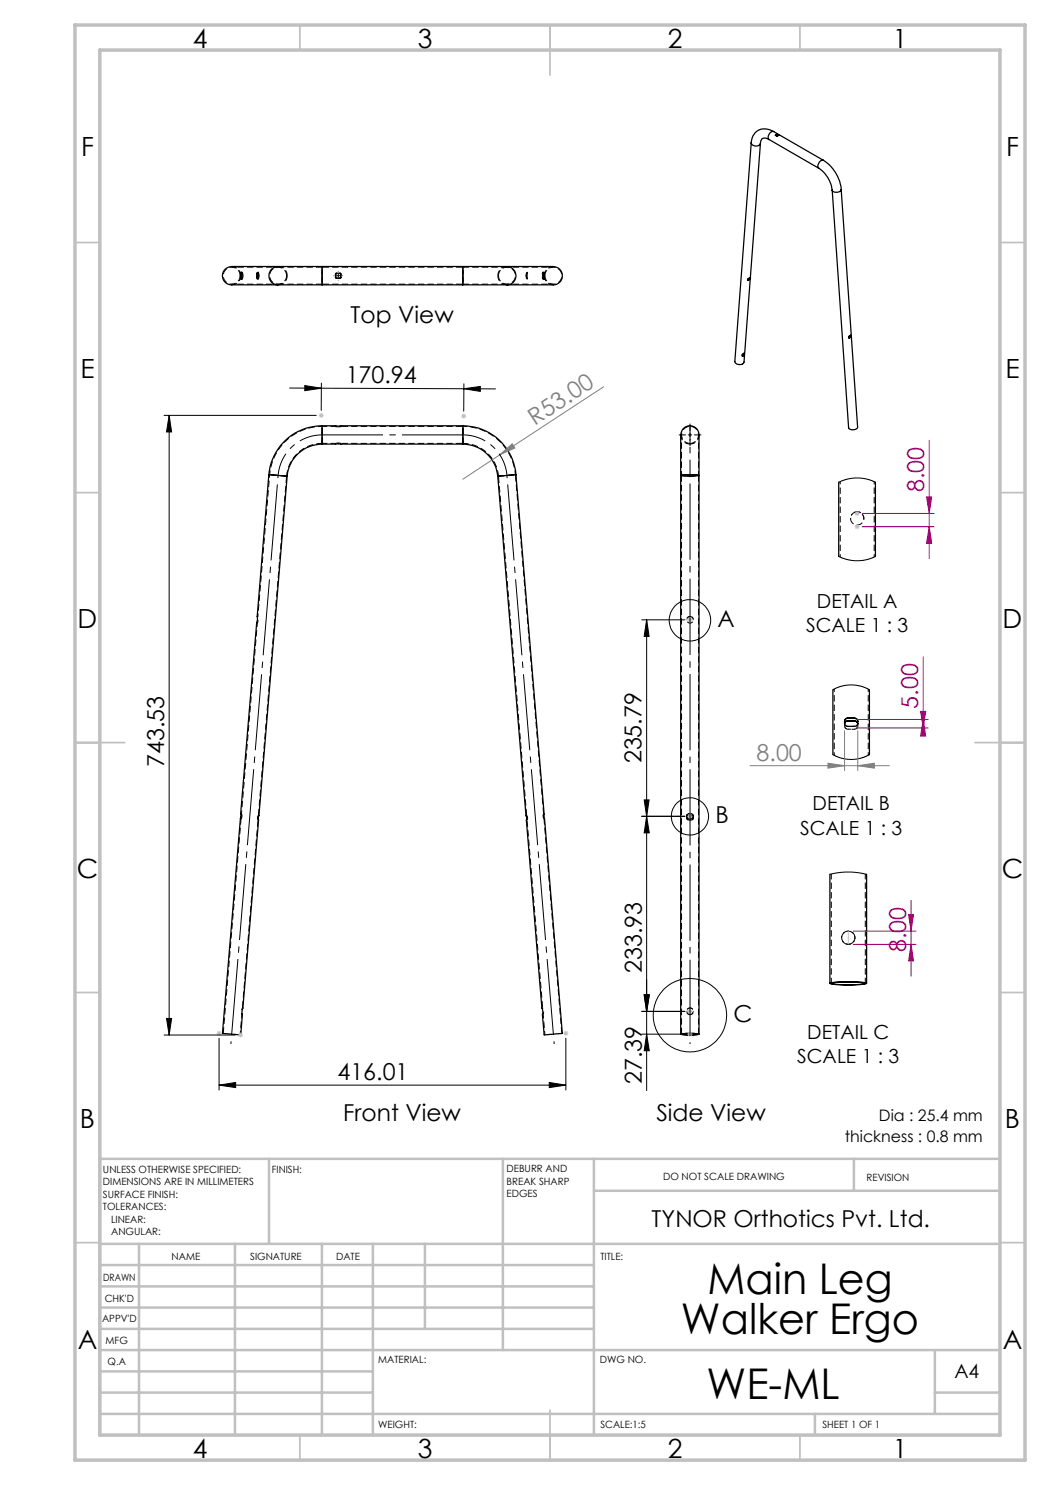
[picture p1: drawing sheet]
<svg xmlns="http://www.w3.org/2000/svg" width="210mm" height="297mm" viewBox="0 0 210 297" stroke-linecap="round" stroke-linejoin="round" font-family="sans-serif">
<g fill="none" stroke="#000" stroke-width=".2" stroke-dasharray="1.3 .6" stroke-linecap="butt">
<path d="M48.2 55.5h.1M48.2 54.8h.1M48.3 55.5l.1 .3M48.3 55.8h.1M48.3 54.5h.1M48.3 54.8l.1-.3M48.4 54.5l-.1 .3M48.4 55.8l-.1-.3M51.5 55.8l.1-.3M51.5 55.8h.2M51.5 54.5l.1 .3M51.6 54.8l-.1-.3"/>
<path d="M51.6 54.8h.1M51.6 55.5h.1M51.6 54.5l.1 .3M51.6 55.5l-.1 .3M51.6 55.5h.2M51.6 54.8h.2M51.7 54.5h-.2M51.7 55.8l.1-.3M51.7 55.5l-.1 .3M51.8 54.8l-.1-.3M55.6 56.8h8.8M64.4 53.4h-8.8"/>
<path d="M67.7 55.6a.52 .52 0 0 0 .4-.7 .52 .52 0 0 0-.8-.1 .52 .52 0 0 0 .2 .8h.2M92.6 56.8h8.8M101.4 53.4h-8.8M105.2 54.8l.2-.3M105.3 55.5l.1 .3M105.4 55.8l-.2-.3M105.4 55.5l.1 .3M105.4 55.5h-.2M105.4 54.8h-.2M105.4 54.5l-.1 .3M105.4 54.8l.1-.3M105.4 54.8h-.1"/>
<path d="M105.4 55.5h-.1M105.5 54.5l-.1 .3M105.5 55.8h-.1M105.5 54.5h-.1M105.5 55.8l-.1-.3M108.6 55.8l.1-.3M108.6 54.5l.2 .3M108.7 54.8l-.1-.3M108.8 55.8h-.2M108.8 54.5h-.2M108.8 55.5l-.2 .3M108.8 55.5h-.1"/>
<path d="M108.8 54.8h-.1M67.1 85.3v-.1M67.1 88.7v.1M67.2 88.7l.5-.1M67.3 85.4l-.2-.1M67.3 85.4v-.2M67.6 88.7h.1M67.7 88.6l.5 .1M67.7 88.6h-.1M68 85.4v-.2M68.2 88.8v-.1M68.2 85.3l-.2 .1"/>
<path d="M68.2 85.3v-.1M136.3 95.1v111.7M137.5 85.4v-.2M137.5 88.6v.1M137.7 85.3v-.1M138.4 85.3v-.1M138.5 85.4v-.2M138.5 88.7v-.1M170.1 103.6v.2M51.3 124.6h.2M51.3 124.6l.1-.3M51.6 123.3h-.2"/>
<path d="M137.3 123.9v.1M168.9 144.8v-.1M168.9 144.8v.3M168.9 145.1v.1M168.9 144.7v.1M169.6 145.8v.1M170.9 145.8v.1M171.6 144.7v.1M171.6 145.1v-.3M171.6 144.8v-.1M171.6 145.1v.1M48.1 163.7h.2"/>
<path d="M48.2 162.8l.1 .1M48.2 163.7l-3.6 43M48.2 163.4h.2M48.3 163.7l.1-.3M48.3 163.2h.1M48.4 163.4v-.2M48.4 163.2l-.1-.3M51.5 163.6l.1 .4M51.5 163.6h.1M51.5 163.5v.1M51.5 163.5h.2M51.6 164h.1"/>
<path d="M51.6 163.1l-.1 .4M51.6 163.1h.2M105.4 163.1l.1 .4M105.4 163.1h-.2M105.4 164h-.1M105.5 163.5v.1M105.5 163.5h-.1M105.5 163.6l-.1 .4M105.5 163.6h-.1M108.6 163.2l.1-.3M108.6 163.4v-.2M108.8 163.2h-.2"/>
<path d="M108.8 163.7l-.2-.3M108.8 163.4h-.2M108.8 162.8l-.1 .1M108.9 163.7h-.1M137.3 163.5v-.1M137.3 163.5v.1M137.3 163.6l.4 .4M137.3 163.4v.1M137.7 164l-.4-.4M137.7 163.7l-.4-.3M138.3 164l.4-.4M138.7 163.4v.1"/>
<path d="M138.7 163.6l-.4 .4M138.7 163.4l-.4 .3M138.7 163.6v-.1M138.7 163.5v-.1M169.6 188.9h.2M169.8 188.8h-.2M171 187.7v-.2M171 187.5v.2M48.4 202.9h.1M48.5 202.9v-.2M48.6 201.6h-.1M108.5 202.9h.1"/>
<path d="M108.5 201.6h-.1M112.4 206.7l-3.6-43M137.3 202.2v.1M138 202.9h.1M138.1 202.9h-.1M138.7 202.4v-.1M138.7 202.2v.1M138.7 202.3v-.1M139.7 206.8v-111.7"/>
</g>
<g fill="none" stroke="#000" stroke-width=".2" stroke-dasharray="1.3 .6" stroke-dashoffset=".7" stroke-linecap="butt">
<path d="M53.8 94.9l3.7 .3M53.9 94.9l-2.3 28.4M64.4 85.1v3.7M92.6 85.1v3.7M103.2 94.9l-3.6 .3M138 95.2l-1.8-.1 1.6-.2 2 .2-1.8 .1M168 96.3v15.1M171.4 102.3a1.28 1.28 0 0 0-1.1 .7M174.8 111.4v-15.1M51.5 124.6l.1-.6v-.7M166.8 137.8v13.2M169.6 145.8h1.3"/>
<path d="M170.9 145.9h-1.3M170.9 145.3h-1.3M173.6 151v-13.2M108.6 202.9l.1-.7-.2-.6"/>
</g>
<path d="M46.3 56.8h9.3M55.6 53.4h-9.3M101.4 56.8h9.3M110.7 53.4h-9.3M48.3 202.7l.1 .2-.1-.6 .2-.7" fill="none" stroke="#000" stroke-width=".2" stroke-dasharray="1.3 .6" stroke-dashoffset=".8" stroke-linecap="butt"/>
<g fill="none" stroke="#000" stroke-width=".2" stroke-dasharray="1.3 .6" stroke-dashoffset=".1" stroke-linecap="butt">
<path d="M48 55.1a1.69 1.69 0 0 0-2.4-1.5 1.69 1.69 0 0 0-.3 2.9 1.69 1.69 0 0 0 2.7-1v-.4M57.3 55.1a1.69 1.69 0 0 0-2.4-1.5 1.69 1.69 0 0 0-.3 2.9 1.69 1.69 0 0 0 2.7-1v-.4M64.4 55.1v-1.7v3.4v-1.7M92.6 55.1v-1.7v3.4v-1.7M99.7 55.1a1.69 1.69 0 0 1 2.4-1.5 1.69 1.69 0 0 1 .3 2.9 1.69 1.69 0 0 1-2.7-1v-.4M109 55.1a1.69 1.69 0 0 1 2.4-1.5 1.69 1.69 0 0 1 .3 2.9 1.69 1.69 0 0 1-2.7-1v-.4M57.3 95.2l-3.4-.3 3.4 .3M57.3 95.2a7.1 7.1 0 0 1 7.1-6.5M64.4 88.7v-3.4v3.4M92.6 88.7v-3.4v3.4M92.6 88.7a7.1 7.1 0 0 1 7.1 6.5M99.7 95.2l3.4-.3-3.4 .3"/>
<path d="M138 95.2l1.7-.1-1.5-.2-1.9 .2 1.7 .1M138 88.8a1.83 1.83 0 0 1-1.8-1.8M138 88.7a1.7 1.7 0 0 0 1.5-2.5 1.7 1.7 0 0 0-2.8-.3 1.7 1.7 0 0 0 1 2.7l.3 .1M139.8 87a1.83 1.83 0 0 1-1.8 1.8"/>
</g>
<path d="M64.4 85.3a10.5 10.5 0 0 0-10.5 9.6M68 85.4h-.7M103.1 94.9a10.5 10.5 0 0 0-10.5-9.6M136.3 87v8.1M139.7 95.1v-8.1M138 123.3l-.6 .3" fill="none" stroke="#000" stroke-width=".2" stroke-dasharray="1.3 .6" stroke-dashoffset=".4" stroke-linecap="butt"/>
<path d="M64.4 56.8h28.2M92.6 53.4h-28.2M68.2 88.7h24.4M92.6 85.3h-24.4M99.7 95.2l5.6 67.9M51.7 163.1l5.6-67.9M105.4 164l3.1 37.6M108.7 162.9l-5.6-68M48.5 201.6l3.1-37.6" fill="none" stroke="#000" stroke-width=".2" stroke-dasharray="1.3 .6" stroke-dashoffset="-.1" stroke-linecap="butt"/>
<g fill="none" stroke="#000" stroke-width=".2" stroke-dasharray="1.3 .6" stroke-dashoffset=".5" stroke-linecap="butt">
<path d="M172.8 103.8a1.35 1.35 0 0 0-1.4-1.5M51.5 124.6l-3.2 38.3M138 123.3a.66 .66 0 0 1 .6 .9 .66 .66 0 0 1-1.1 .2 .66 .66 0 0 1 .3-1.1h.2M168.9 145.1l.1 .4 .6 .3M169.6 145.9a.68 .68 0 0 1-.7-.7M169.6 145.3a.65 .65 0 0 1-.7-.7M170.9 145.8a.68 .68 0 0 0 .7-.7M171.6 145.2l-.1 .4-.6 .3M171.6 144.6l-.1 .4-.6 .3M48 207l.4-4.1M108.6 202.9l.4 4.1M138 202.9a.66 .66 0 0 0 .6-.9 .66 .66 0 0 0-1.1-.2 .66 .66 0 0 0 .3 1.1h.2"/>
<path d="M138 202.9a.66 .66 0 0 1-.6-.9 .66 .66 0 0 1 1.1-.2 .66 .66 0 0 1-.2 1.1h-.3"/>
</g>
<g fill="none" stroke="#000" stroke-width=".2" stroke-dasharray="1.3 .6" stroke-dashoffset=".2" stroke-linecap="butt">
<path d="M46.3 53.3a1.83 1.83 0 0 1 1.9 1.8M48.2 55.1a1.83 1.83 0 0 1-1.9 1.9M48.5 55.1l-.2-.6v1.3l.2-.7M48.6 55.1l-.2 .7v-1.3l.2 .6M51.6 55.1v-.6a1.28 1.28 0 0 0 0 1.3v-.7M55.6 53.3a1.83 1.83 0 0 1 1.9 1.8M57.5 55.1a1.83 1.83 0 0 1-1.9 1.9M99.6 55.1a1.83 1.83 0 0 0 1.8 1.9M101.4 53.3a1.83 1.83 0 0 0-1.8 1.8M108.5 55.1l.1-.6a1.35 1.35 0 0 0 0 1.3l-.1-.7M108.6 55.1l.1 .7a1.28 1.28 0 0 1 0-1.3l-.1 .6M108.8 55.1a1.83 1.83 0 0 0 1.9 1.9"/>
<path d="M110.7 53.3a1.83 1.83 0 0 0-1.9 1.8M64.4 88.7h2.8M67.1 85.3h-2.7M166.3 174.8v21.9M173.1 196.7v-21.9"/>
</g>
<g fill="none" stroke="#000" stroke-width=".25">
<path d="M150.2 28.6l-3.2 43.7a1.03 1.03 0 0 0 .8 .6 1.03 1.03 0 0 0 1-.5l3.3-43.7M150.2 28.6a1.03 1.03 0 0 0 .9 .6 1.03 1.03 0 0 0 1-.5M153.8 27.9a.99 .99 0 0 0-1.2-.2 .99 .99 0 0 0-.5 1M153.8 27.9l10 5.8M154.7 26.3a2.77 2.77 0 0 0-2.9-.3 2.77 2.77 0 0 0-1.6 2.6M154.7 26.3a1.08 1.08 0 0 0-.9 1.6M154.7 26.3l10 5.8M155.1 27v.1M155.1 27.1l.3 .2 .3-.2M155.1 27.1h.1M155.4 26.8l.1 .1M155.4 26.8l-.3 .2"/>
<path d="M155.4 26.9l-.3 .2M155.4 26.9h.1M155.4 26.8v.1M155.5 26.9l.2 .1M155.5 26.9l.2 .2M155.5 26.9h.1M155.7 27v.1M163.8 33.7a6.2 6.2 0 0 1 2.6 4.3M164.7 32.1a7.8 7.8 0 0 1 3.5 5.8M164.7 32.1a1.08 1.08 0 0 0-.9 1.6M168.2 37.9l3.3 47.5a1.09 1.09 0 0 1-1.8 .1l-3.3-47.5M168.2 37.9a1.09 1.09 0 0 1-1.8 .1"/>
<path d="M48.1 55.5l.1 .3M48.1 54.8v.7M48.1 54.8h.1M48.1 55.5h.1M48.2 55.5v.3M48.2 54.8v.7M48.2 55.8h.1M48.2 54.5v.3M48.2 54.5h.1M48.2 54.5l-.1 .3M51.5 54.5v1.3l-.2-.5zM55.6 53.3h8.8"/>
<path d="M55.6 57h8.8M55.6 53.3h-9.3a1.83 1.83 0 0 0-1.8 1.8 1.83 1.83 0 0 0 1.8 1.9h9.3M55.6 53.3a1.83 1.83 0 0 0-1.8 1.8 1.83 1.83 0 0 0 1.8 1.9M64.4 53.3v3.7M64.4 57h28.2M64.4 53.3h28.2M67.2 54.7l.9-.1 .1 1h-1zM92.6 53.3h8.8M92.6 57h8.8M92.6 53.3v3.7M101.4 53.3h9.3a1.83 1.83 0 0 1 1.8 1.8 1.83 1.83 0 0 1-1.8 1.9h-9.3M101.4 53.3a1.83 1.83 0 0 1 1.8 1.8 1.83 1.83 0 0 1-1.8 1.9"/>
<path d="M108.8 54.5h.1M108.8 54.5v.3M108.8 55.8h.1M108.8 54.5l.1 .3M108.8 54.8v.7M108.8 55.5v.3M108.8 54.8h.1M108.8 55.5h.1M108.9 55.5l-.1 .3M108.9 54.8v.7M149.5 56h.1M149.6 56h.1"/>
<path d="M149.9 55.8l-.3 .2M149.9 55.8v.1M149.9 55.9l-.3 .1M149.9 55.6h.1M149.9 55.6a.33 .33 0 0 0-.3 .4M149.9 55.6v.2M149.9 55.6l.1 .1M150 55.7l-.1 .2M150 55.6v.1M148.5 70.8l.3-.1a.29 .29 0 0 1 0 .4 .29 .29 0 0 1-.4 0zM148.8 70.7v.3l-.4 .2M169.8 67.6h.1"/>
<path d="M170.1 67.4l-.3 .2M170.1 67.4h.1M170.1 67.4l-.2 .2M170.1 67.1h.1M170.1 67.2v.2M170.1 67.1v.1M170.1 67.2h.1M170.2 67.1h-.1a.27 .27 0 0 0-.3 .2 .27 .27 0 0 0 .1 .3M170.2 67.2l-.1 .2M170.2 67.1v.1M53.8 95l-2.4 28.3 .1 .5-.2 .8-3.2 38.3 .1 .5-.1 .3M53.8 95l3.6 .2"/>
<path d="M57.4 95.2l-5.7 68.8M64.4 88.8a7 7 0 0 0-7 6.4M64.4 85.2a10.7 10.7 0 0 0-10.6 9.8M64.4 88.8h28.2M64.4 85.2h28.2M64.4 85.2v3.6M92.6 88.8a7.1 7.1 0 0 1 7 6.4M92.6 85.2a10.6 10.6 0 0 1 10.6 9.8M92.6 85.2v3.6M103.2 95l5.6 67.9-.1 .3 .2 .5 3.6 43-3.4 .3h-.3l-.3-4.1 .1-.5-.2-.8-3.1-37.6v-.6l-.1-.2-5.6-68M103.2 95l-3.6 .2M136.1 95.1v-3.5a22 22 0 0 1 .2-5.3 1.85 1.85 0 0 1 2.3-1 1.85 1.85 0 0 1 1.2 2.2v7.6"/>
<path d="M136.1 95.1l.8-.1h2.2l.7 .1M136.1 95.1v111.7M139.8 95.1v111.7M167.7 96.4v14.9M175.1 96.4v14.9M166.6 138v12.9M173.9 138v12.9M168.9 144.3a.92 .92 0 0 0 .4 .9 .92 .92 0 0 0 .9 .1 1.08 1.08 0 0 0 1.4-.7v-.3M169.6 143.6h1.3M169.6 143.6a.65 .65 0 0 0-.7 .7M169.6 144.2l-.4 .1-.3 .4M169.6 144.2h1.3"/>
<path d="M169.6 143.6l-.6 .3-.1 .4M169.6 144.2a.68 .68 0 0 0-.7 .5M169.6 143.6h.1M169.6 144.2h.1M170.9 143.6h.2a.6 .6 0 0 1 .5 .7M170.9 144.2a.57 .57 0 0 1 .7 .5 .68 .68 0 0 0-.7-.5zM170.9 143.6a.65 .65 0 0 1 .7 .7M170.9 143.6h.1M170.9 144.2h.1M48.1 163.7l-3.6 43h.3l3.4 .3 .3-4.1-.1-.6 .2-.7 3.1-37.6M48.1 163.7h.1M51.7 164h.1"/>
<path d="M137.7 162.9a.44 .44 0 0 0-.4 .6 .44 .44 0 0 0 .7 .2h.1a.43 .43 0 0 0 .5-.3 .43 .43 0 0 0-.3-.5M137.7 162.9h.6M137.7 163.2l-.4 .2M137.7 163.2h.6M137.7 162.9l-.3 .1-.1 .2M137.7 162.9h.1M137.7 163.2h.1M138.3 163.2l.3 .2zM138.3 162.9h.2l.1 .3M138.3 162.9h.1M138.3 163.2h.1M166 174.9v21.8"/>
<path d="M173.3 174.9v21.8M166 196.7a23.8 23.8 0 0 1 7.3 0 21.4 21.4 0 0 1-7.3 0zM166.3 196.6a21.5 21.5 0 0 1 6.7 .1 20.7 20.7 0 0 1-6.8 0zM136.2 206.8l2.6-.1 1 .2-2.7 .1zM136.3 206.8l.9-.1 2.5 .1-1.1 .2z"/>
</g>
<g fill="none" stroke="#000" stroke-width=".2" stroke-dasharray="1.3 .6" stroke-dashoffset=".3" stroke-linecap="butt">
<path d="M48.3 54.8v.7M48.3 55.5v-.7M51.6 55.5v-.7M51.6 54.8v.7M51.7 54.8v.7M51.8 55.5v-.7M105.2 55.5v-.7M105.3 54.8v.7M105.4 54.8v.7M105.4 55.5v-.7M108.7 55.5v-.7M108.8 54.8v.7"/>
<path d="M171 102.4a1.33 1.33 0 0 1 1.8 1.3 1.33 1.33 0 0 1-1.9 1.2 1.33 1.33 0 0 1-.3-2.2l.4-.3M137.7 164h.6M138.3 164h-.6M138.3 163.7h-.6M169.2 188.8a1.33 1.33 0 0 0 1.8-1.3 1.33 1.33 0 0 0-1.9-1.1 1.33 1.33 0 0 0-.3 2.2l.4 .2M170.2 188.8a1.33 1.33 0 0 1-1.9-1.3 1.33 1.33 0 0 1 1.9-1.2 1.33 1.33 0 0 1 .3 2.2l-.3 .3"/>
</g>
<path d="M64.4 55.1v1.9M64.4 53.3v1.8M92.6 55.1v1.9M92.6 53.3v1.8M138 95.2l-1.8-.1M139.8 95.1l-1.8 .1" fill="none" stroke="#000" stroke-width=".2" stroke-dasharray="1.3 .6" stroke-dashoffset=".9" stroke-linecap="butt"/>
<path d="M138.7 124l-.3-.6-.4-.1" fill="none" stroke="#000" stroke-width=".2" stroke-dasharray="1.3 .6" stroke-dashoffset=".6" stroke-linecap="butt"/>
<path d="M137.3 202.3h.1" fill="none" stroke="#000" stroke-width=".2" stroke-dasharray="1.3 .6"/>
<path d="M167.7 96.4l1.5-.5 1.6-.3 2.3 .1 2 .7M167.7 111.3l1.6 .6 1.5 .2 2.3-.1 2-.7M166.6 138l1.3-.7 2-.3 2 .2 2 .8M166.6 150.9l1.6 .7 1.9 .3 2.2-.3 1.6-.7M166 174.9l2.9-.5h2l2.4 .5" fill="none" stroke="#000" stroke-width=".2"/>
<path d="M120.7 77.4l-28.1 18.4M99.9 91l2.5-2.2 .6 .8z" fill="none" stroke="#808080" stroke-width=".2"/>
<g fill="none" stroke="#c0c0c0" stroke-width=".35">
<path d="M60 5v5M110 5v10M160 5v5M15 48.5h5M200 48.5h5M15 98.5h5M200 98.5h5M15 148.5h10M195 148.5h10M15 198.5h5M200 198.5h5M15 248.5h5"/>
<path d="M200 248.5h5M60 287v5M110 282v10M160 287v5"/>
</g>
<g fill="none" stroke="#c0c0c0" stroke-width=".5">
<path d="M53.8 231.8v17M100.6 231.8v38.2M118.8 231.8v55.2M118.8 238.2h81.2M170.8 231.8v6.4M200 231.8h-180v55.2M20 248.8h180M20 257.3h98.8M20 253h98.8M27.8 248.8v38.2M47 248.8v38.2M64.4 248.8v38.2"/>
<path d="M74.6 248.8v38.2M85 248.8v17M20 265.8h98.8M20 261.5h98.8M20 278.5h54.6M20 274.3h54.6M20 270h180M187 278.5h13M187 270v12.8M20 282.8h180M163 282.8v4.2"/>
</g>
<path d="M15 5h190v287h-190zM20 10h180v277h-180z" fill="none" stroke="#c0c0c0" stroke-width=".7"/>
<path d="M99.9 91l2.5-2.2 .6 .8z" fill="#808080"/>
<g fill="none" stroke="#000" stroke-width=".2">
<path d="M57.9 77.6l41.2 .2M61 77.1l3.3 .5-3.3 .5zM64.3 76.6l-.1 5.5M92.7 77.7l3.4-.4v1zM92.8 76.8l-.1 5.4M32.8 83.1h30.5M33.8 83.1l.5 3.3h-1zM33.8 83.1v123.9M128.3 124h8.7M129.3 124l.5 3.3h-1zM129.3 124v94.1M128.8 160h1l-.5 3.3z"/>
<path d="M128.3 163.3h8.7M129.3 163.3l.6 3.3h-1.1zM128.8 199h1.1l-.6 3.3zM32.8 207h14.3M33.3 203.7h1l-.5 3.3zM43.8 217l3.3-.5v1zM43.8 207.6v10.4M43.8 217h69.4M109.9 216.5l3.3 .5-3.3 .5zM113.2 207.6v10.4M128.3 202.3h8.7M128.3 206.8h8.7"/>
<path d="M129.3 206.8l.6 3.3h-1.1z"/>
<circle cx="138" cy="124.1" r="4.1"/>
<circle cx="138" cy="163.3" r="3.7"/>
<circle cx="138" cy="203" r="7.4"/>
</g>
<g fill="none" stroke="#c0c0c0" stroke-width=".2">
<path d="M63.7 83.1h1M63.9 82.7l.7 .7M64.2 82.6v1M64.6 82.7l-.7 .7M92.3 83.2h.9M92.4 82.9l.7 .7M92.7 82.7v1M93.1 82.9l-.7 .7M170.9 102.7h1M170.9 105.3h1M171.1 102.3l.7 .7M171.1 105l.7 .7"/>
<path d="M171.4 102.2v1M171.4 104.8v1M171.8 102.3l-.7 .7M171.8 105l-.7 .7M137.5 124h1M137.6 123.6l.7 .8M138 123.5v1M138.3 123.6l-.7 .8M137.5 163.3h1M137.6 162.9l.7 .7M138 162.8v1M138.3 162.9l-.7 .7"/>
<path d="M43.3 206.7h1M43.5 206.3l.7 .7M43.8 206.2v.9M44.2 206.3l-.7 .7M47.6 207h1M47.7 206.7l.7 .7M48.1 206.5v1M48.4 206.7l-.7 .7M112.6 206.7h1.1M112.8 206.3l.7 .7M113.2 206.2v.9M113.5 206.3l-.7 .7"/>
<path d="M137.5 206.8h1M137.5 202.3h1M137.6 206.5l.7 .7M137.6 201.9l.7 .7M138 201.8v1M138 206.3v1M138.3 206.5l-.7 .7M138.3 201.9l-.7 .7"/>
</g>
<path d="M61 77.1l3.3 .5-3.3 .5zM92.7 77.7l3.4-.4v1zM33.8 83.1l.5 3.3h-1zM129.3 124l.5 3.3h-1zM129.3 163.3l.6 3.3h-1.1zM128.8 160h1l-.5 3.3zM33.3 203.7h1l-.5 3.3zM43.8 217l3.3-.5v1zM109.9 216.5l3.3 .5-3.3 .5zM128.8 199h1.1l-.6 3.3zM129.3 206.8l.6 3.3h-1.1z" fill="#000"/>
<path d="M64.4 87a8.8 8.8 0 0 0-8.8 8.1M101.4 95.1a8.8 8.8 0 0 0-8.8-8.1" fill="none" stroke="#000" stroke-width=".2" stroke-dasharray="15.2 1.3 1.3 1.3" stroke-dashoffset="10.6" stroke-linecap="butt"/>
<path d="M64.4 87h28.2" fill="none" stroke="#000" stroke-width=".2" stroke-dasharray="15.2 1.3 1.3 1.3" stroke-dashoffset="3.1" stroke-linecap="butt"/>
<path d="M55.6 95.1l-9.4 113.7M101.4 95.1l9.4 113.7" fill="none" stroke="#000" stroke-width=".2" stroke-dasharray="15.2 1.3 1.3 1.3" stroke-dashoffset="-1.8" stroke-linecap="butt"/>
<g fill="none" stroke="#000" stroke-width=".2" stroke-dasharray="15.2 1.3 1.3 1.3" stroke-linecap="butt">
<path d="M66.8 55.1h-.1M67.7 55.1v-.4M67.7 55.1h-.5M67.7 55.1v.4M67.7 55.1h.4M67.7 54.3v-.1M67.7 56v.1M68.5 55.1h.1M137.2 87h-1.4M138 87v-.4M138 87h-.4M138 87v.4"/>
<path d="M138 87h.4M138 86.1v-1.4M138 87.8v1.4M138.8 87h1.5"/>
</g>
<path d="M137.3 124h1.4M138 162.8v.9M137.3 202.2l1.4 .1" fill="none" stroke="#c0c0c0" stroke-width=".2" stroke-dasharray="15.2 1.3 1.3 1.3" stroke-linecap="butt"/>
<path d="M185.3 99.4h1l-.5 3.3zM185.8 88v23.7M172.4 102.7h14.4M172.4 105.3h14.4" fill="none" stroke="#a0006e" stroke-width=".2"/>
<path d="M138 95.1v113.7" fill="none" stroke="#000" stroke-width=".2" stroke-dasharray="15.2 1.3 1.3 1.3" stroke-dashoffset="-1.6" stroke-linecap="butt"/>
<path d="M138 85v10.1" fill="none" stroke="#000" stroke-width=".2" stroke-dasharray="15.2 1.3 1.3 1.3" stroke-dashoffset="12.1" stroke-linecap="butt"/>
<path d="M185.3 99.4h1l-.5 3.3z" fill="#a0006e"/>
<path d="M185.8 105.3l.5 3.4h-1z" fill="none" stroke="#a0006e" stroke-width=".2"/>
<path d="M185.8 105.3l.5 3.4h-1z" fill="#a0006e"/>
<path d="M184.6 131.4v14.2M171.2 143.9h14.4M171.2 145.6h14.4M184.6 143.9l.5 3.3h-1z" fill="none" stroke="#a0006e" stroke-width=".2"/>
<path d="M184.6 143.9l.5 3.3h-1z" fill="#a0006e"/>
<path d="M184.1 142.3h1l-.5 3.3z" fill="none" stroke="#a0006e" stroke-width=".2"/>
<path d="M184.1 142.3h1l-.5 3.3z" fill="#a0006e"/>
<path d="M150 153.1h27.9M165.6 152.6l3.3 .5-3.3 .5zM168.9 146.2v7.9M171.6 146.2v7.9" fill="none" stroke="#808080" stroke-width=".2"/>
<path d="M165.6 152.6l3.3 .5-3.3 .5z" fill="#808080"/>
<path d="M171.6 153.1l3.3-.5v1z" fill="none" stroke="#808080" stroke-width=".2"/>
<path d="M171.6 153.1l3.3-.5v1z" fill="#808080"/>
<path d="M170.6 186.2h12.6M170.6 188.9h12.6M181.7 182.9h1l-.5 3.3zM182.2 180.1v15.1" fill="none" stroke="#a0006e" stroke-width=".2"/>
<path d="M169.7 186.2v2.7" fill="none" stroke="#c0c0c0" stroke-width=".2" stroke-dasharray="15.2 1.3 1.3 1.3" stroke-linecap="butt"/>
<path d="M181.7 182.9h1l-.5 3.3z" fill="#a0006e"/>
<path d="M182.2 188.9l.5 3.3h-1z" fill="none" stroke="#a0006e" stroke-width=".2"/>
<path d="M182.2 188.9l.5 3.3h-1z" fill="#a0006e"/>
<g font-size="8.5">
<text x="141.5" y="258.8">Main Leg</text>
<text x="136.2" y="266.9">Walker Ergo</text>
<text x="141.3" y="279.7">WE-ML</text>
</g>
<g font-size="5.3">
<text x="38.5" y="9.5">4</text>
<text x="83.5" y="9.5">3</text>
<text x="133.5" y="9.5">2</text>
<text x="178.5" y="9.5">1</text>
<text x="16.2" y="31.2">F</text>
<text x="201.2" y="31.2">F</text>
<text x="16.1" y="75.5">E</text>
<text x="201.1" y="75.5">E</text>
<text x="15.5" y="125.5">D</text>
<text x="200.5" y="125.5">D</text>
<text x="15.4" y="175.5">C</text>
<text x="200.4" y="175.5">C</text>
<text x="16" y="225.5">B</text>
<text x="201" y="225.5">B</text>
<text x="15.5" y="269.7">A</text>
<text x="200.5" y="269.7">A</text>
<text x="38.5" y="291.5">4</text>
<text x="83.5" y="291.5">3</text>
<text x="133.5" y="291.5">2</text>
<text x="178.5" y="291.5">1</text>
</g>
<g font-size="4.7">
<text x="70.1" y="64.6">Top View</text>
<text x="69.1" y="76.6">170.94</text>
<text x="143.5" y="125.4">A</text>
<text x="32.8" y="153.4" transform="rotate(-90 32.8 153.4)">743.53</text>
<text x="128.3" y="152.7" transform="rotate(-90 128.3 152.7)">235.79</text>
<text x="143.1" y="164.6">B</text>
<text x="128.3" y="194.6" transform="rotate(-90 128.3 194.6)">233.93</text>
<text x="146.7" y="204.4">C</text>
<text x="67.5" y="216">416.01</text>
<text x="128.3" y="216.8" transform="rotate(-90 128.3 216.8)">27.39</text>
<text x="68.6" y="224.3">Front View</text>
<text x="131.3" y="224.3">Side View</text>
<text x="130.3" y="245.3">TYNOR Orthotics Pvt. Ltd.</text>
</g>
<g font-size="4.7" fill="#808080">
<text x="107" y="85.2" transform="rotate(-33 107 85.2)">R53.00</text>
<text x="151.3" y="152.1">8.00</text>
</g>
<g font-size="4.7" fill="#a0006e">
<text x="184.8" y="98.4" transform="rotate(-90 184.8 98.4)">8.00</text>
<text x="183.6" y="141.7" transform="rotate(-90 183.6 141.7)">5.00</text>
<text x="181.2" y="190.4" transform="rotate(-90 181.2 190.4)">8.00</text>
</g>
<g font-size="3.9">
<text x="163.4" y="121.6">DETAIL A</text>
<text x="161.2" y="126.4">SCALE 1 : 3</text>
<text x="160" y="166.9">SCALE 1 : 3</text>
<text x="162.5" y="162">DETAIL B</text>
<text x="161.5" y="207.7">DETAIL C</text>
<text x="159.4" y="212.6">SCALE 1 : 3</text>
<text x="190.9" y="275.5">A4</text>
</g>
<g font-size="3.2">
<text x="175.8" y="224.3">Dia : 25.4 mm</text>
<text x="169" y="228.5">thickness : 0.8 mm</text>
</g>
<g font-size="2">
<text x="20.6" y="234.6">UNLESS OTHERWISE SPECIFIED:</text>
<text x="20.6" y="237.1">DIMENSIONS ARE IN MILLIMETERS</text>
<text x="20.6" y="239.6">SURFACE FINISH:</text>
<text x="54.4" y="234.6">FINISH:</text>
<text x="101.3" y="234.5">DEBURR AND</text>
<text x="101.3" y="237">BREAK SHARP</text>
<text x="101.3" y="239.5">EDGES</text>
<text x="132.6" y="236">DO NOT SCALE DRAWING</text>
<text x="173.3" y="236.2">REVISION</text>
<text x="20.6" y="242.1">TOLERANCES:</text>
<text x="22.2" y="244.6">LINEAR:</text>
<text x="22.2" y="247.1">ANGULAR:</text>
<text x="34.3" y="252">NAME</text>
<text x="50" y="251.9">SIGNATURE</text>
<text x="67.2" y="251.9">DATE</text>
<text x="120.1" y="251.9">TITLE:</text>
<text x="20.6" y="256.1">DRAWN</text>
<text x="20.9" y="260.3">CHK'D</text>
<text x="20.4" y="264.4">APPV'D</text>
<text x="21.1" y="268.8">MFG</text>
<text x="21.5" y="273">Q.A</text>
<text x="75.6" y="272.5">MATERIAL:</text>
<text x="120" y="272.5">DWG NO.</text>
<text x="75.6" y="285.5">WEIGHT:</text>
<text x="120.1" y="285.6">SCALE:1:5</text>
<text x="164.5" y="285.6">SHEET 1 OF 1</text>
</g>
</svg>
